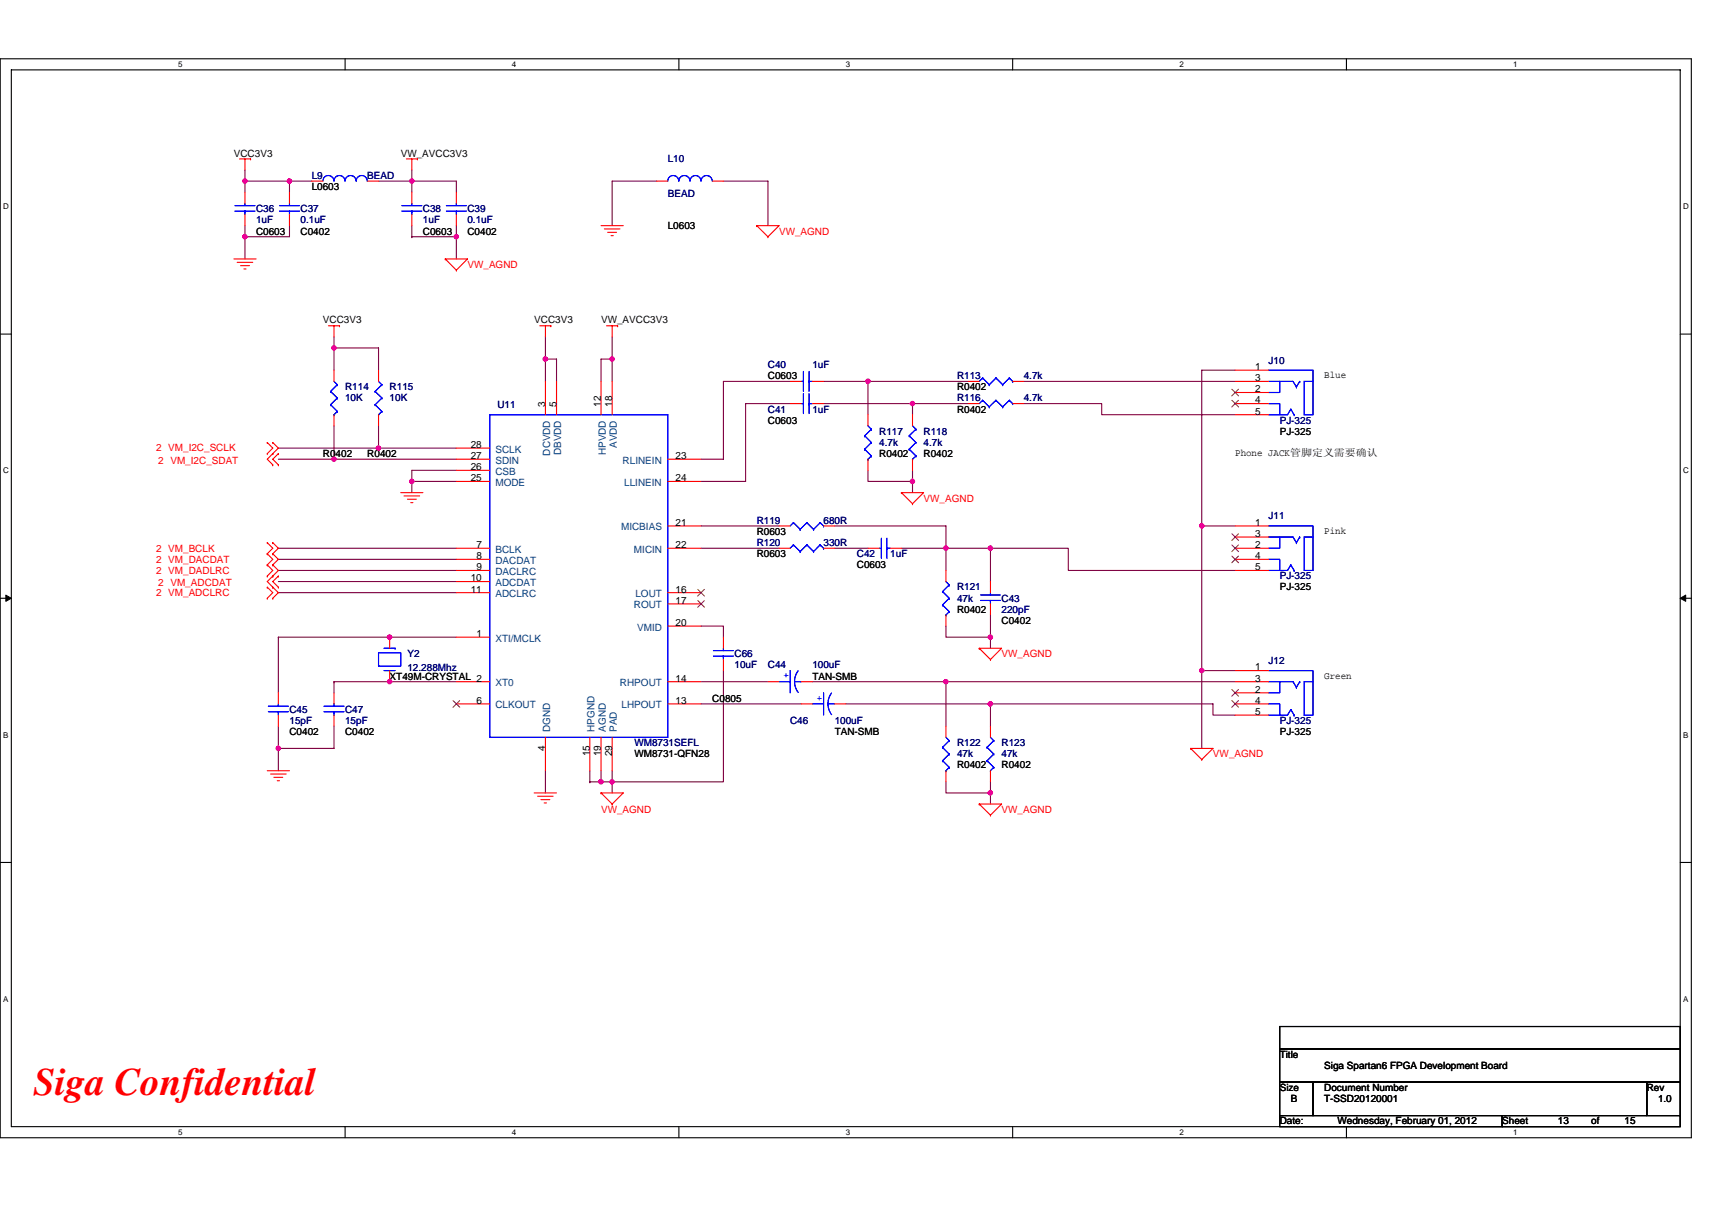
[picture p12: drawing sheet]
<svg xmlns="http://www.w3.org/2000/svg" width="297mm" height="210mm" viewBox="0 0 297 210" stroke-linecap="round" stroke-linejoin="round" font-family="sans-serif">
<path d="M0 10.2h293.5v187.2h-293.5zM2 12.1h289.5v183.4h-289.5z" fill="none" stroke="#000" stroke-width=".19"/>
<g fill="#fff">
<path d="M30.9 10.4h.8v1.6h-.8z"/>
<path d="M30.9 195.7h.8v1.6h-.8z"/>
</g>
<path d="M59.9 10.2v1.9M59.9 195.5v1.9" fill="none" stroke="#000" stroke-width=".19"/>
<g fill="#fff">
<path d="M88.8 10.4h.8v1.6h-.8z"/>
<path d="M88.8 195.7h.8v1.6h-.8z"/>
</g>
<path d="M117.8 10.2v1.9M117.8 195.5v1.9" fill="none" stroke="#000" stroke-width=".19"/>
<g fill="#fff">
<path d="M146.7 10.4h.8v1.6h-.8z"/>
<path d="M146.7 195.7h.8v1.6h-.8z"/>
</g>
<path d="M175.7 10.2v1.9M175.7 195.5v1.9" fill="none" stroke="#000" stroke-width=".19"/>
<g fill="#fff">
<path d="M204.7 10.4h.7v1.6h-.7z"/>
<path d="M204.7 195.7h.7v1.6h-.7z"/>
</g>
<path d="M233.6 10.2v1.9M233.6 195.5v1.9" fill="none" stroke="#000" stroke-width=".19"/>
<g fill="#fff">
<path d="M262.6 10.4h.7v1.6h-.7z"/>
<path d="M262.6 195.7h.7v1.6h-.7z"/>
<path d="M.5 35.1h1v1.5h-1z"/>
<path d="M292 35.1h1v1.5h-1z"/>
<path d="M.5 80.9h1v1.5h-1z"/>
<path d="M292 80.9h1v1.5h-1z"/>
</g>
<path d="M0 58h2M291.5 58h2" fill="none" stroke="#000" stroke-width=".19"/>
<g fill="#fff">
<path d="M.5 126.7h.9v1.6h-.9z"/>
<path d="M292 126.7h.9v1.6h-.9z"/>
</g>
<path d="M0 103.8h2M291.5 103.8h2" fill="none" stroke="#000" stroke-width=".19"/>
<path d="M1 103.3l1 .5-1 .6zM291.5 103.8l1-.5v1.1z" fill="#000" stroke="#000" stroke-width=".17"/>
<g fill="#fff">
<path d="M.5 172.6h.9v1.5h-.9z"/>
<path d="M292 172.6h.9v1.5h-.9z"/>
</g>
<path d="M0 149.7h2M291.5 149.7h2M222 178.1h69.5v3.9h-69.5zM222 182h69.5v5.8h-69.5zM222 187.8h5.8v5.8h-5.8zM222 193.6h38.6v1.9h-38.6zM227.8 187.8h57.9v5.8h-57.9zM260.6 193.6h30.9v1.9h-30.9zM285.7 187.8h5.8v5.8h-5.8z" fill="none" stroke="#000" stroke-width=".19"/>
<g fill="none" stroke="#800040" stroke-width=".19">
<path d="M42.5 29.5v1.9M42.5 31.4h.1M42.5 31.4v2M42.5 39.2v1.9M42.5 31.4h7.7M50.2 31.4v2M50.2 31.4h3.9M50.2 39.2v1.9h-7.7M65.7 31.4h5.8M71.5 31.4v2M71.5 31.4h.1M71.5 31.4h7.7v2"/>
<path d="M71.5 29.5v1.9M71.5 39.2v1.9M79.2 39.2v1.9M113.9 31.4h-7.7v7.8M125.5 31.4h7.7v7.8M42.5 41.1v3.8M42.5 41.1h.1M58 58.5v1.9M71.5 41.1h.1M71.5 41.1h7.7M79.2 41.1v3.8M94.6 58.5v3.8"/>
<path d="M106.2 58.5v3.8M48.3 79.7h9.7M48.3 77.8h17.4M58 73.9v5.8M58 79.7h.1M58 60.4h.1M58 60.4h7.7v3.8M58 60.4v3.8M58 79.7h21.2M65.7 73.9v3.9M65.7 77.8h.1M65.7 77.8h13.5"/>
<path d="M94.6 62.3h.1M94.6 62.3h2v3.9M94.6 62.3v3.9M106.2 62.3h.1M106.2 62.3h-1.9v3.9M106.2 62.3v3.9M137.1 66.2h-11.6v13.5h-3.9M137.1 70h-7.7v13.5h-7.8M142.9 66.2h7.7M142.9 70h15.4M150.6 66.2h.1M158.3 70h.1"/>
<path d="M168 66.2h-17.4v5.8M168 70h-9.7v2M177.6 66.2h36.7M177.6 70h13.6v2h23.1M214.3 64.2h-5.8v27.1h5.8M48.3 95.1h30.9M48.3 97.1h30.9M48.3 99h30.9M71.5 83.5v2M71.5 83.5h.1M71.5 83.5h7.7M79.2 81.6h-7.7v1.9"/>
<path d="M121.6 91.3h13.6M121.6 95.1h13.6M144.8 95.1h5.8M144.8 91.3h19.3v3.8h7.7M150.6 81.6v1.9h7.7v2M156.4 95.1h7.7M158.3 83.5h.1M158.3 81.6v1.9M164.1 95.1h.1M164.1 95.1v3.9M171.8 95.1v5.8M171.8 95.1h13.6v3.9h28.9"/>
<path d="M171.8 95.1h.1M208.5 91.3v25.1h5.8M208.5 91.3h.1M48.3 100.9h30.9M48.3 102.8h30.9M48.3 110.6h30.9M48.3 110.6h.1M48.3 110.6v9.6M58 118.3h21.2M58 118.3h.1M58 118.3v1.9M121.6 118.3h11.6"/>
<path d="M121.6 108.6h3.9v2M125.5 116.4v19.3h-19.3M140.9 118.3h23.2M164.1 108.6v2h7.7v1.9M164.1 118.3h.1M164.1 118.3h50.2M164.1 118.3v7.7M171.8 110.6h.1M171.8 106.7v3.9M208.5 116.4v13.5M48.3 129.9h.1M48.3 129.9v3.9"/>
<path d="M48.3 126v3.9M58 126v3.9h-9.7M94.6 133.8v3.8M102.3 133.8v1.9M102.3 135.7h.1M102.3 135.7h3.9M104.3 133.8v1.9M104.3 135.7h.1M106.2 135.7v1.9M106.2 133.8v1.9M121.6 122.2h17.4M146.7 122.2h25.1"/>
<path d="M164.1 135.7v1.9h7.7M171.8 122.2h.1M171.8 135.7v1.9M171.8 137.6h.1M171.8 137.6v1.9M214.3 124.1h-3.8v-1.9h-38.7v3.8"/>
</g>
<g fill="#f0f" stroke="#f0f" stroke-width=".19">
<circle cx="65.7" cy="77.8" r=".38"/>
<circle cx="57.9" cy="79.7" r=".38"/>
<circle cx="57.9" cy="60.4" r=".38"/>
<circle cx="71.4" cy="83.5" r=".38"/>
<circle cx="67.6" cy="110.6" r=".38"/>
<circle cx="67.6" cy="118.3" r=".38"/>
<circle cx="48.3" cy="129.9" r=".38"/>
<circle cx="94.6" cy="62.3" r=".38"/>
<circle cx="106.2" cy="62.3" r=".38"/>
<circle cx="104.3" cy="135.7" r=".38"/>
<circle cx="106.2" cy="135.7" r=".38"/>
<circle cx="164.1" cy="95.1" r=".38"/>
<circle cx="171.8" cy="110.6" r=".38"/>
<circle cx="164.1" cy="118.3" r=".38"/>
<circle cx="171.8" cy="122.2" r=".38"/>
<circle cx="171.8" cy="137.6" r=".38"/>
<circle cx="150.6" cy="66.2" r=".38"/>
<circle cx="158.3" cy="70" r=".38"/>
<circle cx="158.3" cy="83.5" r=".38"/>
<circle cx="50.2" cy="31.4" r=".38"/>
<circle cx="42.5" cy="31.4" r=".38"/>
<circle cx="71.4" cy="31.4" r=".38"/>
<circle cx="42.5" cy="41.1" r=".38"/>
<circle cx="79.2" cy="41.1" r=".38"/>
<circle cx="208.5" cy="116.4" r=".38"/>
<circle cx="208.5" cy="91.3" r=".38"/>
<circle cx="171.8" cy="95.1" r=".38"/>
</g>
<g fill="none" stroke="#f00" stroke-width=".19">
<path d="M41.5 27.6h2M42.5 27.6v1.9M42.5 33.4v1.9M42.5 37.2v2M43.5 27.6h.1M50.2 33.4v1.9M50.2 37.2v2M54.1 31.4h1.9M63.7 31.4h2M70.5 27.6h1.9M71.5 27.6v1.9M71.5 33.4v1.9"/>
<path d="M71.5 37.2v2M72.4 27.6h.1M79.2 33.4v1.9M79.2 37.2v2M104.3 39.2h3.8M104.9 39.7h2.7M113.9 31.4h2M123.6 31.4h1.9M131.3 39.2h3.9l-2 1.9M131.3 39.2h.1M131.3 39.2l1.9 1.9M40.6 44.9h3.8"/>
<path d="M41.1 45.5h2.8M41.7 46.1h1.6M42.3 46.7h.4M57 56.5h1.9M58 56.5v2M58.9 56.5h.1M77.3 44.9h3.8l-1.9 2M77.3 44.9h.1M77.3 44.9l1.9 2M79.2 46.9h.1M93.7 56.5h1.9M94.6 56.5v2"/>
<path d="M95.6 56.5h.1M105.2 56.5h2M105.4 40.3h1.6M106 40.9h.4M106.2 56.5v2M107.2 56.5h.1M133.2 41.1h.1M46.4 78.7h.1M46.4 76.8h.1M46.4 76.8l.9 1-.9 .9M47.3 76.8h.1M47.3 78.7h.1"/>
<path d="M47.3 76.8l1 1-1 .9M47.3 78.7l-.9 1 .9 1M48.3 78.7h.1M48.3 78.7l-1 1 1 1M58 64.2v2M58 72v1.9M65.7 64.2v2M65.7 72v1.9M79.2 79.7h5.8M79.2 77.8h5.8M94.6 66.2v5.8M96.6 66.2v5.8"/>
<path d="M104.3 66.2v5.8M106.2 66.2v5.8M115.9 79.7h5.7M137.1 70h1.9M137.1 66.2h1.9M140.9 70h2M140.9 66.2h2M150.6 72v1.9M150.6 79.7v1.9M158.3 72v1.9M158.3 79.7v1.9M168 70h1.9"/>
<path d="M168 66.2h1.9M175.7 70h1.9M175.7 66.2h1.9M214.3 70h5.8M214.3 66.2h5.8M214.3 64.2h5.8M214.3 68.1h5.8M214.3 72h5.8M46.4 96.1h.1M46.4 94.2h.1M46.4 98h.1M46.4 100h.1"/>
<path d="M46.4 94.2l.9 .9-.9 1M46.4 96.1l.9 1-.9 .9M46.4 98l.9 1-.9 1M47.3 94.2h.1M47.3 96.1h.1M47.3 98h.1M47.3 100h.1M47.3 80.7h.1M47.3 94.2l1 .9-1 1M47.3 96.1l1 1-1 .9M47.3 98l1 1-1.9 1.9 .9 1M48.3 80.7h.1"/>
<path d="M48.3 100h.1M48.3 100l-1 .9 1 1M69.5 85.5h3.9M70.1 86.1h2.7M70.7 86.6h1.5M71.3 87.2h.3M79.2 97.1h5.8M79.2 95.1h5.8M79.2 99h5.8M79.2 83.5h5.8M79.2 81.6h5.8M115.9 91.3h5.7"/>
<path d="M115.9 95.1h5.7M115.9 83.5h5.7M135.2 91.3h1.9M135.2 95.1h1.9M142.9 91.3h1.9M142.9 95.1h1.9M150.6 95.1h1.9M154.5 95.1h1.9M156.4 85.5h3.8l-1.9 1.9M156.4 85.5h.1M156.4 85.5l1.9 1.9M158.3 87.4h.1"/>
<path d="M164.1 99v1.9M214.3 91.3h5.8M214.3 93.2h5.8M214.3 97.1h5.8M214.3 95.1h5.8M214.3 99h5.8M46.4 103.8h.1M46.4 101.9h.1M46.4 101.9l.9 .9-.9 1M47.3 101.9h.1M47.3 103.8h.1M47.3 101.9l1 .9-1 1"/>
<path d="M48.3 101.9h.1M67.6 110.6v1.9M67.6 116.4v1.9M79.2 118.3h5.8M79.2 110.6h5.8M79.2 100.9h5.8M79.2 102.8h5.8M115.9 118.3h5.7M115.9 102.8h5.7M115.9 104.8h5.7M115.9 108.6h5.7M125.5 110.6v1.9"/>
<path d="M125.5 114.4v2M133.2 118.3h2M139 118.3h1.9M164.1 106.7v1.9M169.9 112.5h3.9l-2 1.9M169.9 112.5h.1M169.9 112.5l1.9 1.9M171.8 114.4h.1M171.8 100.9v1.9M171.8 104.8v1.9M214.3 116.4h5.8M214.3 118.3h5.8"/>
<path d="M46.4 133.8h3.8M46.9 134.3h2.8M47.5 134.9h1.6M48.1 135.5h.4M48.3 120.2v2M48.3 124.1v1.9M58 120.2v2M58 124.1v1.9M79.2 122.2h5.8M92.7 137.6h3.9M93.3 138.2h2.7M93.8 138.8h1.6"/>
<path d="M94.4 139.3h.4M94.6 128v5.8M102.3 128v5.8M104.3 137.6h3.8l-1.9 1.9M104.3 137.6h.1M104.3 137.6l1.9 1.9M104.3 128v5.8M106.2 139.5h.1M106.2 128v5.8M115.9 122.2h5.7M139 122.2h1.9M144.8 122.2h1.9"/>
<path d="M164.1 126v2M164.1 133.8v1.9M169.9 139.5h3.9l-2 2M169.9 139.5h.1M169.9 139.5l1.9 2M171.8 126v2M171.8 133.8v1.9M206.6 129.9h3.9l-2 1.9M206.6 129.9h.1M206.6 129.9l1.9 1.9M208.5 131.8h.1M214.3 122.2h5.8"/>
<path d="M214.3 120.2h5.8M214.3 124.1h5.8M171.8 141.5h.1"/>
</g>
<g fill="none" stroke="#00f" stroke-width=".19">
<path d="M40.8 36.6h3.4M40.8 35.7h3.4M42.5 35.3v.4M42.5 36.6h.1M42.5 36.6v.6M48.5 36.6h3.5M48.5 35.7h3.5M50.2 35.3v.4M50.2 36.6h.1M50.2 36.6v.6M56 31.4a.95 .95 0 0 1 1-.9 .95 .95 0 0 1 .9 .9 .96 .96 0 0 1 1-.9 .96 .96 0 0 1 1 .9 .96 .96 0 0 1 .9-.9 .96 .96 0 0 1 1 .9M61.8 31.4a.95 .95 0 0 1 1-.9 .95 .95 0 0 1 .9 .9"/>
<path d="M69.7 36.6h3.5M69.7 35.7h3.5M71.5 35.3v.4M71.5 36.6h.1M71.5 36.6v.6M77.4 36.6h3.5M77.4 35.7h3.5M79.2 35.3v.4M79.2 36.6h.1M79.2 36.6v.6M115.9 31.4a.95 .95 0 0 1 .9-.9 .95 .95 0 0 1 1 .9M117.8 31.4a.95 .95 0 0 1 .9-.9 .95 .95 0 0 1 1 .9"/>
<path d="M119.7 31.4a.95 .95 0 0 1 1-.9 .95 .95 0 0 1 .9 .9 .97 .97 0 0 1 1-.9 .97 .97 0 0 1 1 .9M57.4 67.9h.1M57.4 70.2h.1M57.4 67.9l1.1 1.2M57.4 70.2l1.1 1.2M58 72h.1M58 66.2l.5 .6M58.5 66.8h.1M58.5 69.1h.1M58.5 71.4h.1M58.5 66.8l-1.1 1.1M58.5 69.1l-1.1 1.1"/>
<path d="M58.5 71.4l-.5 .6M65.1 67.9h.1M65.1 70.2h.1M65.1 67.9l1.1 1.2M65.1 70.2l1.1 1.2M65.7 72h.1M65.7 66.2l.5 .6M66.2 66.8h.1M66.2 69.1h.1M66.2 71.4h.1M66.2 66.8l-1.1 1.1M66.2 69.1l-1.1 1.1"/>
<path d="M66.2 71.4l-.5 .6M85 72h30.9v56h-30.9zM139 70h.4M139 66.2h.4M139.4 68.3v3.5M139.4 64.5v3.4M140.4 68.3v3.5M140.4 70h.1M140.4 64.5v3.4M140.4 66.2h.1M140.4 70h.5M140.4 66.2h.5"/>
<path d="M150 75.6h.1M150 78h.1M150 75.6l1.2 1.2M150 78l1.2 1.1M150.6 79.7h.1M150.6 73.9l.6 .6M151.2 74.5h.1M151.2 76.8h.1M151.2 79.1h.1M151.2 74.5l-1.2 1.1M151.2 76.8l-1.2 1.2M151.2 79.1l-.6 .6"/>
<path d="M157.8 75.6h.1M157.8 78h.1M157.8 75.6l1.1 1.2M157.8 78l1.1 1.1M158.3 79.7h.1M158.3 73.9l.6 .6M158.9 74.5h.1M158.9 76.8h.1M158.9 79.1h.1M158.9 74.5l-1.1 1.1M158.9 76.8l-1.1 1.2M158.9 79.1l-.6 .6"/>
<path d="M170.5 65.6h.1M170.5 69.5h.1M170.5 65.6l-.6 .6M170.5 65.6l1.1 1.2M170.5 69.5l-.6 .5M170.5 69.5l1.1 1.1M171.6 66.8h.1M171.6 70.6h.1M172.8 65.6h.1M172.8 69.5h.1M172.8 65.6l-1.2 1.2M172.8 65.6l1.2 1.2"/>
<path d="M172.8 69.5l-1.2 1.1M172.8 69.5l1.2 1.1M174 66.8h.1M174 70.6h.1M175.1 65.6h.1M175.1 69.5h.1M175.1 65.6l-1.1 1.2M175.1 65.6l.6 .6M175.1 69.5l-1.1 1.1M175.1 69.5l.6 .5M175.7 66.2h.1M175.7 70h.1"/>
<path d="M220.1 64.2h7.7v2M220.1 66.2h4.2l.6 .9M220.1 70h1.9v2M222 66.2v1.9h-1.9M224 71l-.6 1h-3.3M224 71h.1M224 71l.5 1M224.5 72h.1M224.9 67.1h.1M225.5 66.2h.1M225.5 66.2l-.6 .9M226.3 66.2h1.5v5.8h-1.5z"/>
<path d="M137.7 94.6h.1M137.7 90.7h.1M137.7 94.6l-.6 .5M137.7 94.6l1.1 1.1M137.7 90.7l-.6 .6M137.7 90.7l1.1 1.2M138.8 95.7h.1M138.8 91.9h.1M140 94.6h.1M140 90.7h.1M140 94.6l-1.2 1.1M140 94.6l1.2 1.1"/>
<path d="M140 90.7l-1.2 1.2M140 90.7l1.2 1.2M141.2 95.7h.1M141.2 91.9h.1M142.3 94.6h.1M142.3 90.7h.1M142.3 94.6l-1.1 1.1M142.3 94.6l.6 .5M142.3 90.7l-1.1 1.2M142.3 90.7l.6 .6M142.9 95.1h.1M142.9 91.3h.1"/>
<path d="M152.5 95.1h.4M152.9 93.4v3.5M153.9 93.4v3.5M153.9 95.1h.1M153.9 95.1h.6M220.1 91.3h7.7v1.9M220.1 93.2h4.2l.6 1M220.1 97.1h1.9v1.9M222 93.2v1.9h-1.9M224 98l-.6 1h-3.3M224 98h.1M224 98l.5 1"/>
<path d="M224.5 99h.1M224.9 94.2h.1M225.5 93.2h.1M225.5 93.2l-.6 1M226.3 93.2h1.5v5.8h-1.5zM65.7 113.3h3.8v2.3h-3.8zM66.6 116.4h2M66.6 112.5h2M68.6 112.5h.1M123.8 113.9h3.5M123.8 112.9h3.5M125.5 112.5v.4"/>
<path d="M125.5 113.9h.1M125.5 113.9v.5M135.2 118.3h1.9M137.1 116.4v3.8M137.9 118.3h1.1M137.9 118.3l.2 1.2 .4 .7M138.5 116.4l-.4 .7-.2 1.2M163.5 102.7h.1M163.5 105h.1M163.5 102.7l1.2 1.1M163.5 105l1.2 1.1M164.1 106.7h.1"/>
<path d="M164.1 100.9l.6 .6M164.7 101.5h.1M164.7 103.8h.1M164.7 106.1h.1M164.7 101.5l-1.2 1.2M164.7 103.8l-1.2 1.2M164.7 106.1l-.6 .6M170.1 104.2h3.5M170.1 103.3h3.5M171.8 102.8v.5M171.8 104.2h.1M171.8 104.2v.6"/>
<path d="M220.1 116.4h7.7v1.9M220.1 118.3h4.2l.6 1M222 118.3v1.9h-1.9M224.9 119.3h.1M225.5 118.3h.1M225.5 118.3l-.6 1M226.3 118.3h1.5v5.8h-1.5zM46.6 123.5h3.4M46.6 122.6h3.4M48.3 122.2v.4M48.3 123.5h.1M48.3 123.5v.6"/>
<path d="M56.2 123.5h3.5M56.2 122.6h3.5M58 122.2v.4M58 123.5h.1M58 123.5v.6M140.9 122.2h2M142.9 120.2v3.9M143.7 122.2h1.1M143.7 122.1l.2 1.2 .4 .7M144.3 120.3l-.4 .7-.2 1.1M163.5 129.7h.1M163.5 132h.1"/>
<path d="M163.5 129.7l1.2 1.2M163.5 132l1.2 1.2M164.1 133.8h.1M164.1 128l.6 .5M164.7 128.5h.1M164.7 130.9h.1M164.7 133.2h.1M164.7 128.5l-1.2 1.2M164.7 130.9l-1.2 1.1M164.7 133.2l-.6 .6M171.3 129.7h.1M171.3 132h.1"/>
<path d="M171.3 129.7l1.1 1.2M171.3 132l1.1 1.2M171.8 133.8h.1M171.8 128l.6 .5M172.4 128.5h.1M172.4 130.9h.1M172.4 133.2h.1M172.4 128.5l-1.1 1.2M172.4 130.9l-1.1 1.1M172.4 133.2l-.6 .6M220.1 122.2h1.9v1.9M224 123.1l-.6 1h-3.3"/>
<path d="M224 123.1h.1M224 123.1l.5 1M224.5 124.1h.1"/>
</g>
<g fill="none" stroke="#804000" stroke-width=".17">
<path d="M213.7 69.5l1.2 1.1M213.7 67.5l1.2 1.2M214.9 69.5l-1.2 1.1M214.9 67.5l-1.2 1.2M213.7 92.6l1.2 1.2M213.7 96.5l1.2 1.2M213.7 94.6l1.2 1.1M214.9 92.6l-1.2 1.2M214.9 96.5l-1.2 1.2M214.9 94.6l-1.2 1.1M121.1 102.3l1.1 1.1M121.1 104.2l1.1 1.2"/>
<path d="M122.2 102.3l-1.2 1.1M122.2 104.2l-1.2 1.2M213.7 119.7l1.2 1.1M214.9 119.7l-1.2 1.1M78.6 121.6l1.2 1.1M79.8 121.6l-1.2 1.1M213.7 121.6l1.2 1.1M214.9 121.6l-1.2 1.1"/>
</g>
<text font-size="6.8" fill="#f00" x="5.8" y="189.9">Siga Confidential</text>
<g font-size="1.7">
<text x="40.6" y="27.2">VCC3V3</text>
<text x="69.5" y="27.2">VW_AVCC3V3</text>
<text x="54.1" y="33">L0603</text>
<text x="44.4" y="40.7">C0603</text>
<text x="52.2" y="40.7">C0402</text>
<text x="73.4" y="40.7">C0603</text>
<text x="81.1" y="40.7">C0402</text>
<text x="115.9" y="39.7">L0603</text>
<text x="56" y="56.1">VCC3V3</text>
<text x="92.7" y="56.1">VCC3V3</text>
<text x="104.3" y="56.1">VW_AVCC3V3</text>
<text x="133.2" y="65.8">C0603</text>
<text x="217.8" y="64.2">1</text>
<text x="229.8" y="65.6">Blue</text>
<text x="94.6" y="70.6" transform="rotate(-90 94.6 70.6)">3</text>
<text x="96.5" y="70.6" transform="rotate(-90 96.5 70.6)">5</text>
<text x="104.3" y="70.6" transform="rotate(-90 104.3 70.6)">12</text>
<text x="106.2" y="70.6" transform="rotate(-90 106.2 70.6)">18</text>
<text x="166" y="67.7">R0402</text>
<text x="166" y="71.6">R0402</text>
<text x="217.8" y="66.2">3</text>
<text x="217.8" y="70">4</text>
<text x="217.8" y="68.1">2</text>
<text x="217.8" y="71.9">5</text>
<text x="81.7" y="77.7">28</text>
<text x="133.2" y="73.5">C0603</text>
<text x="222" y="75.4">PJ-325</text>
<text x="56" y="79.3">R0402</text>
<text x="63.7" y="79.3">R0402</text>
<text x="81.7" y="83.5">25</text>
<text x="81.7" y="81.6">26</text>
<text x="81.7" y="79.7">27</text>
<text x="117.2" y="79.7">23</text>
<text x="117.2" y="83.5">24</text>
<text x="152.5" y="79.3">R0402</text>
<text x="160.2" y="79.3">R0402</text>
<text x="214.3" y="79.1">Phone JACK管脚定义需要确认</text>
<text x="82.7" y="95.1">7</text>
<text x="117.2" y="95.1">22</text>
<text x="117.2" y="91.2">21</text>
<text x="131.3" y="92.8">R0603</text>
<text x="217.8" y="91.2">1</text>
<text x="217.8" y="93.2">3</text>
<text x="217.8" y="95.1">2</text>
<text x="229.8" y="92.6">Pink</text>
<text x="81.7" y="100.9">10</text>
<text x="82.7" y="97">8</text>
<text x="82.7" y="99">9</text>
<text x="131.3" y="96.7">R0603</text>
<text x="148.7" y="98.6">C0603</text>
<text x="217.8" y="97">4</text>
<text x="217.8" y="99">5</text>
<text x="81.7" y="102.8">11</text>
<text x="117.2" y="102.8">16</text>
<text x="117.2" y="104.8">17</text>
<text x="166" y="106.3">R0402</text>
<text x="222" y="102.5">PJ-325</text>
<text x="82.7" y="110.6">1</text>
<text x="117.2" y="108.6">20</text>
<text x="173.8" y="108.3">C0402</text>
<text x="67.6" y="117.9">XT49M-CRYSTAL 2</text>
<text x="117.2" y="118.3">14</text>
<text x="140.9" y="117.9">TAN-SMB</text>
<text x="217.8" y="116.4">1</text>
<text x="217.8" y="118.3">3</text>
<text x="229.8" y="117.8">Green</text>
<text x="82.7" y="122.1">6</text>
<text x="117.2" y="122.1">13</text>
<text x="123.6" y="121.8">C0805</text>
<text x="217.8" y="122.1">4</text>
<text x="217.8" y="120.2">2</text>
<text x="217.8" y="124.1">5</text>
<text x="50.2" y="127.6">C0402</text>
<text x="59.9" y="127.6">C0402</text>
<text x="94.6" y="130.3" transform="rotate(-90 94.6 130.3)">4</text>
<text x="102.3" y="131.2" transform="rotate(-90 102.3 131.2)">15</text>
<text x="104.3" y="131.2" transform="rotate(-90 104.3 131.2)">19</text>
<text x="106.2" y="131.2" transform="rotate(-90 106.2 131.2)">29</text>
<text x="110.1" y="131.4">WM8731-QFN28</text>
<text x="144.8" y="127.6">TAN-SMB</text>
<text x="222" y="127.6">PJ-325</text>
<text x="166" y="133.4">R0402</text>
<text x="173.8" y="133.4">R0402</text>
<text x="222" y="183.6">Title</text>
<text x="229.8" y="185.5">Siga Spartan6 FPGA Development Board</text>
<text x="222" y="189.3">Size</text>
<text x="224" y="191.3">B</text>
<text x="229.8" y="189.3">Document Number</text>
<text x="229.8" y="191.3">T-SSD20120001</text>
<text x="285.7" y="189.3">Rev</text>
<text x="287.7" y="191.3">1.0</text>
<text x="222" y="195.1">Date:</text>
<text x="232.1" y="195.1">Wednesday, February 01, 2012</text>
<text x="260.6" y="195.1">Sheet</text>
<text x="270.3" y="195.1">13</text>
<text x="276.1" y="195.1">of</text>
<text x="281.9" y="195.1">15</text>
</g>
<g font-size="1.7" fill="#000080">
<text x="115.9" y="28.2">L10</text>
<text x="54.1" y="31.1">L9</text>
<text x="63.7" y="31.1">BEAD</text>
<text x="115.9" y="34.1">BEAD</text>
<text x="44.4" y="36.8">C36</text>
<text x="44.4" y="38.8">1uF</text>
<text x="52.2" y="36.8">C37</text>
<text x="52.2" y="38.8">0.1uF</text>
<text x="73.4" y="36.8">C38</text>
<text x="73.4" y="38.8">1uF</text>
<text x="81.1" y="36.8">C39</text>
<text x="81.1" y="38.8">0.1uF</text>
<text x="133.2" y="63.9">C40</text>
<text x="140.9" y="63.9">1uF</text>
<text x="166" y="65.8">R113</text>
<text x="177.6" y="65.8">4.7k</text>
<text x="220.1" y="63.1">J10</text>
<text x="59.9" y="67.7">R114</text>
<text x="59.9" y="69.7">10K</text>
<text x="67.6" y="67.7">R115</text>
<text x="67.6" y="69.7">10K</text>
<text x="86.3" y="70.8">U11</text>
<text x="133.2" y="71.6">C41</text>
<text x="140.9" y="71.6">1uF</text>
<text x="166" y="69.7">R116</text>
<text x="177.6" y="69.7">4.7k</text>
<text x="152.5" y="75.4">R117</text>
<text x="152.5" y="77.4">4.7k</text>
<text x="160.2" y="75.4">R118</text>
<text x="160.2" y="77.4">4.7k</text>
<text x="222" y="73.5">PJ-325</text>
<text x="131.3" y="94.7">R120</text>
<text x="131.3" y="90.9">R119</text>
<text x="142.9" y="94.7">330R</text>
<text x="142.9" y="90.9">680R</text>
<text x="220.1" y="90.1">J11</text>
<text x="148.7" y="96.7">C42</text>
<text x="154.5" y="96.7">1uF</text>
<text x="222" y="100.5">PJ-325</text>
<text x="166" y="102.5">R121</text>
<text x="166" y="104.4">47k</text>
<text x="173.8" y="104.4">C43</text>
<text x="173.8" y="106.3">220pF</text>
<text x="70.7" y="114">Y2</text>
<text x="70.7" y="116.4">12.288Mhz</text>
<text x="127.4" y="114">C66</text>
<text x="127.4" y="116">10uF</text>
<text x="133.2" y="116">C44</text>
<text x="140.9" y="116">100uF</text>
<text x="220.1" y="115.2">J12</text>
<text x="50.2" y="123.7">C45</text>
<text x="50.2" y="125.6">15pF</text>
<text x="59.9" y="123.7">C47</text>
<text x="59.9" y="125.6">15pF</text>
<text x="137.1" y="125.6">C46</text>
<text x="144.8" y="125.6">100uF</text>
<text x="222" y="125.6">PJ-325</text>
<text x="110.1" y="129.5">WM8731SEFL</text>
<text x="166" y="129.5">R122</text>
<text x="166" y="131.4">47k</text>
<text x="173.8" y="129.5">R123</text>
<text x="173.8" y="131.4">47k</text>
</g>
<g font-size="1.7" fill="#f00">
<text x="135.2" y="40.7">VW_AGND</text>
<text x="81.1" y="46.5">VW_AGND</text>
<text x="27.1" y="78.3">2 VM_I2C_SCLK</text>
<text x="27.4" y="80.5">2 VM_I2C_SDAT</text>
<text x="160.2" y="87">VW_AGND</text>
<text x="27.1" y="95.7">2 VM_BCLK</text>
<text x="27.1" y="97.6">2 VM_DACDAT</text>
<text x="27.1" y="99.6">2 VM_DADLRC</text>
<text x="27.4" y="101.7">2 VM_ADCDAT</text>
<text x="27.1" y="103.4">2 VM_ADCLRC</text>
<text x="173.8" y="114">VW_AGND</text>
<text x="210.5" y="131.4">VW_AGND</text>
<text x="104.3" y="141.1">VW_AGND</text>
<text x="173.8" y="141.1">VW_AGND</text>
</g>
<g font-size="1.7" fill="#004080">
<text x="107" y="77.7" transform="rotate(-90 107 77.7)">AVDD</text>
<text x="86" y="82.4">CSB</text>
<text x="86" y="80.5">SDIN</text>
<text x="86" y="78.5">SCLK</text>
<text x="95.4" y="79.1" transform="rotate(-90 95.4 79.1)">DCVDD</text>
<text x="97.4" y="79" transform="rotate(-90 97.4 79)">DBVDD</text>
<text x="105.1" y="79" transform="rotate(-90 105.1 79)">HPVDD</text>
<text x="108" y="80.5">RLINEIN</text>
<text x="86" y="84.3">MODE</text>
<text x="108.3" y="84.3">LLINEIN</text>
<text x="86" y="95.9">BCLK</text>
<text x="107.8" y="92.1">MICBIAS</text>
<text x="110" y="95.9">MICIN</text>
<text x="86" y="97.9">DACDAT</text>
<text x="86" y="99.8">DACLRC</text>
<text x="86" y="101.7">ADCDAT</text>
<text x="86" y="103.6">ADCLRC</text>
<text x="110" y="105.6">ROUT</text>
<text x="110.3" y="103.6">LOUT</text>
<text x="86" y="111.4">XTI/MCLK</text>
<text x="110.6" y="109.4">VMID</text>
<text x="86" y="119.1">XT0</text>
<text x="107.6" y="119.1">RHPOUT</text>
<text x="86" y="122.9">CLKOUT</text>
<text x="107.8" y="122.9">LHPOUT</text>
<text x="95.4" y="127" transform="rotate(-90 95.4 127)">DGND</text>
<text x="103.1" y="127" transform="rotate(-90 103.1 127)">HPGND</text>
<text x="105.1" y="127" transform="rotate(-90 105.1 127)">AGND</text>
<text x="107" y="127" transform="rotate(-90 107 127)">PAD</text>
</g>
<g font-size="1.7" fill="#00f">
<text x="136.8" y="117.7" transform="rotate(-90 136.8 117.7)">+</text>
<text x="142.6" y="121.6" transform="rotate(-90 142.6 121.6)">+</text>
</g>
<g font-size="1.4">
<text x="30.9" y="11.7">5</text>
<text x="88.8" y="11.7">4</text>
<text x="146.7" y="11.7">3</text>
<text x="204.7" y="11.7">2</text>
<text x="262.6" y="11.7">1</text>
<text x=".5" y="36.3">D</text>
<text x="292" y="36.3">D</text>
<text x=".5" y="82.1">C</text>
<text x="292" y="82.1">C</text>
<text x=".5" y="128">B</text>
<text x="292" y="128">B</text>
<text x=".5" y="173.8">A</text>
<text x="292" y="173.8">A</text>
<text x="30.9" y="197">5</text>
<text x="88.8" y="197">4</text>
<text x="146.7" y="197">3</text>
<text x="204.7" y="197">2</text>
<text x="262.6" y="197">1</text>
</g>
</svg>
